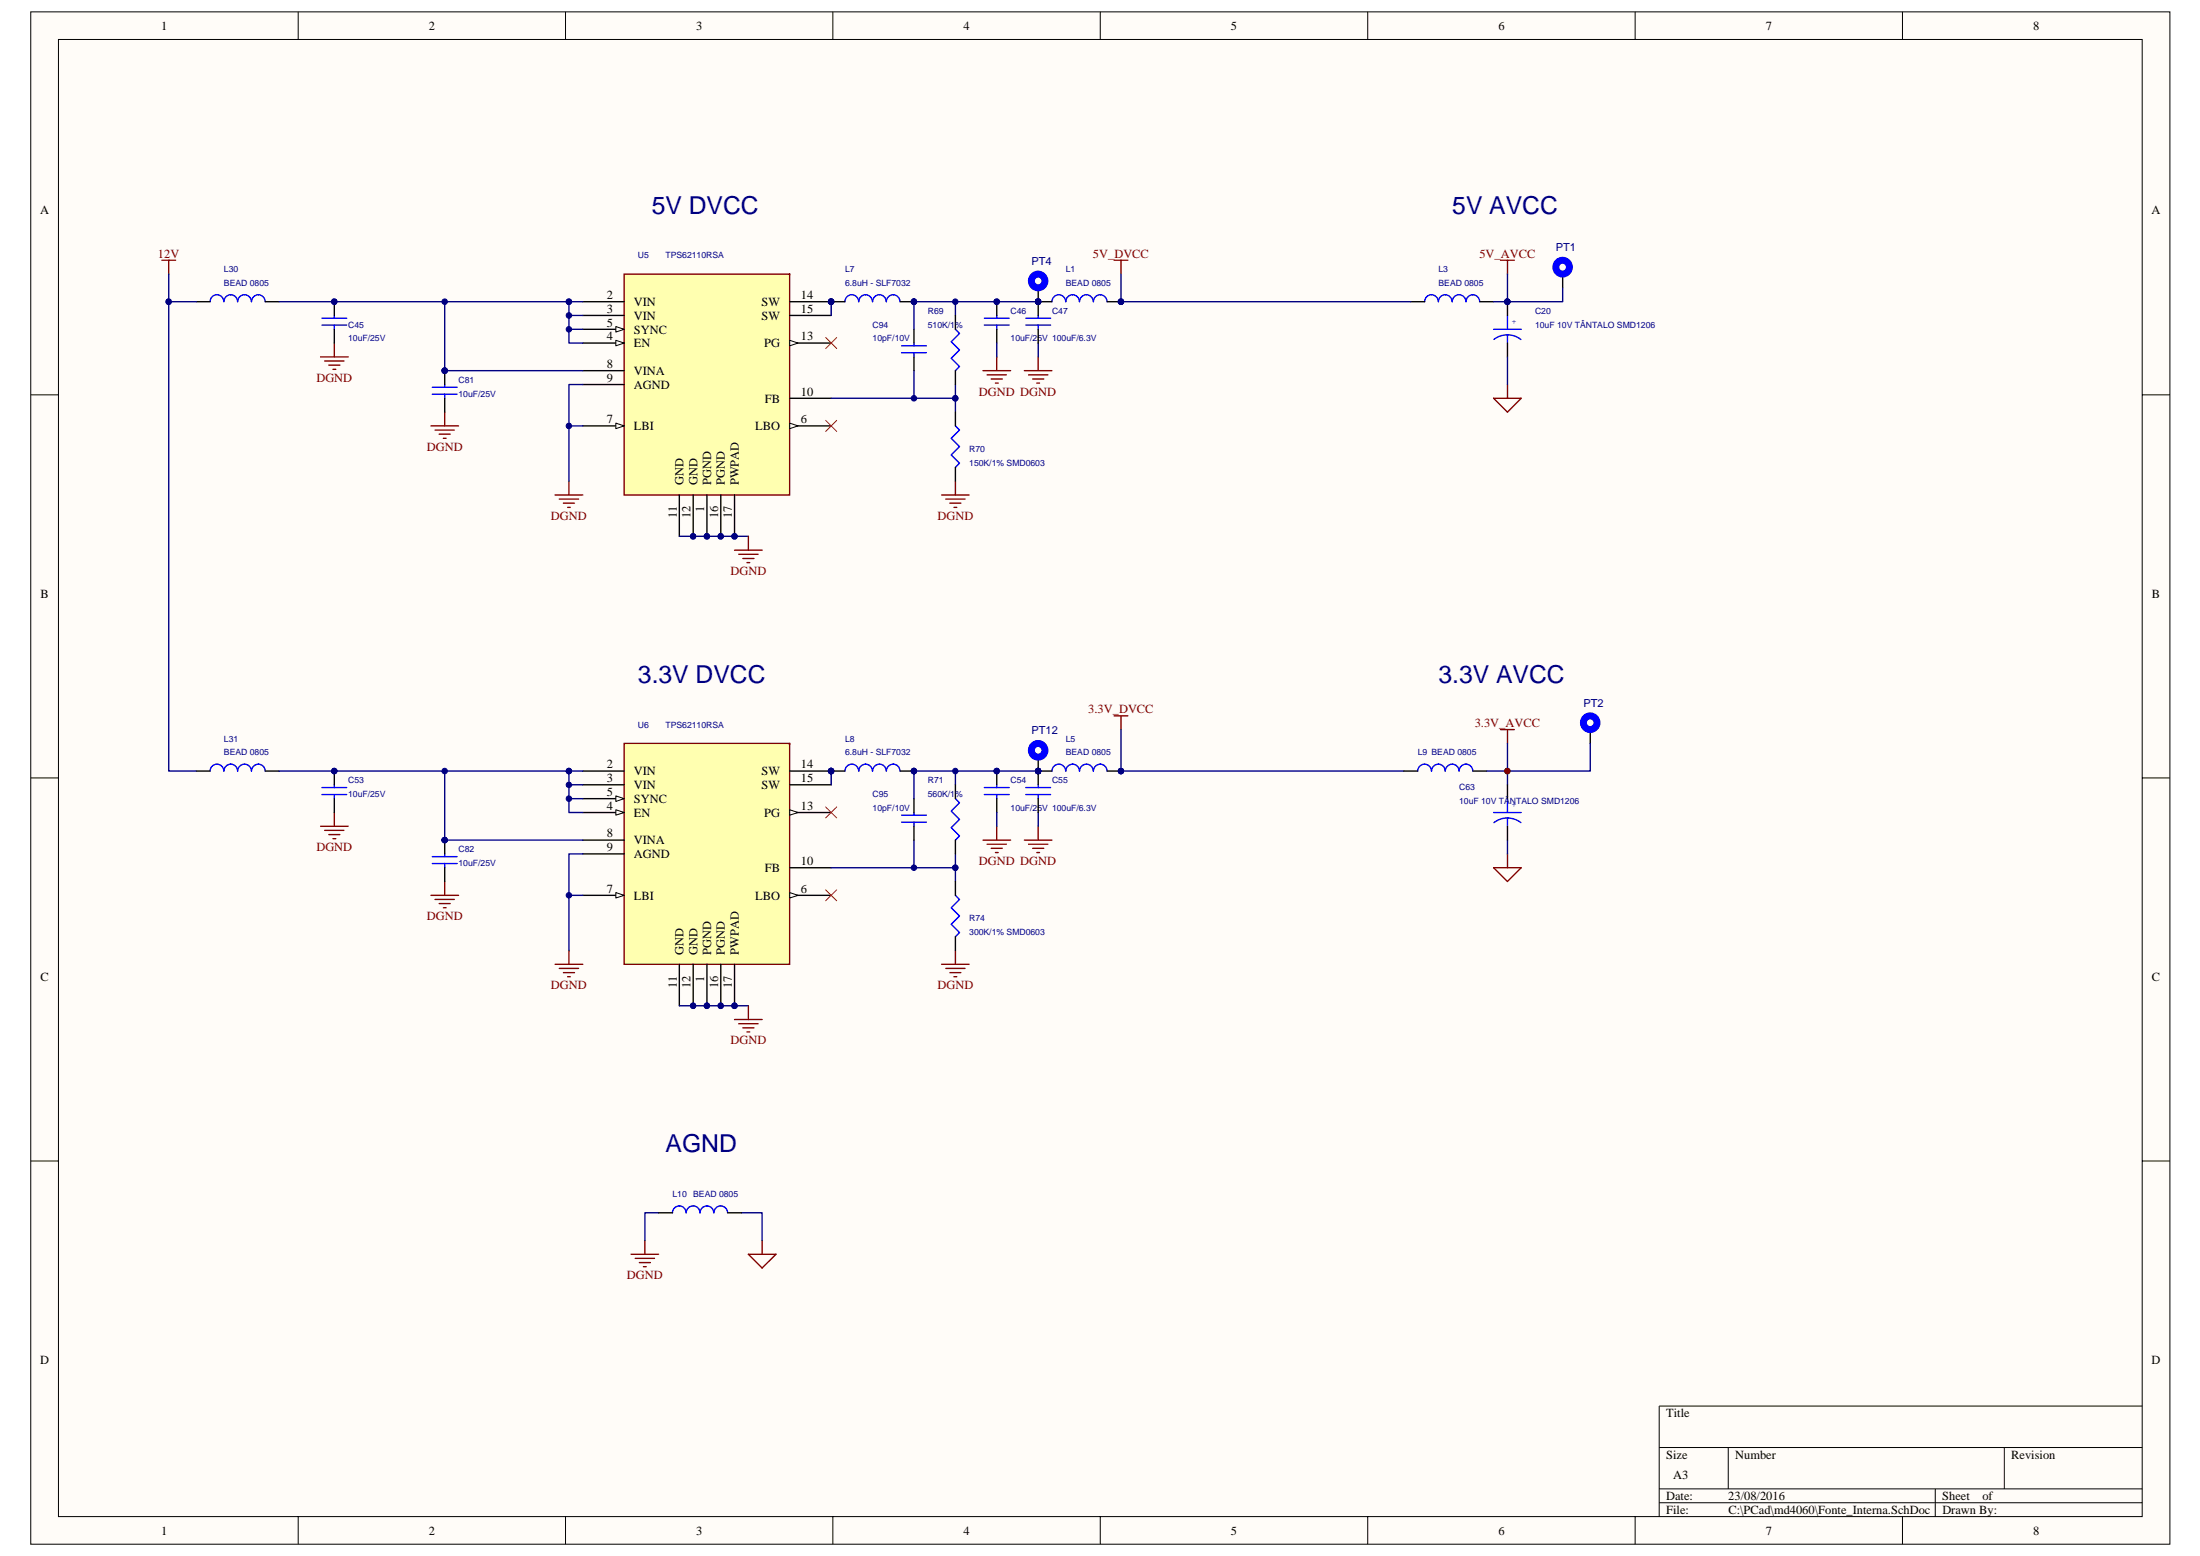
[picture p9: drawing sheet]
<svg xmlns="http://www.w3.org/2000/svg" width="420mm" height="297mm" viewBox="0 0 420 297" stroke-linecap="round" stroke-linejoin="round" font-family="sans-serif">
<path d="M5.9 2.3h408.5v292.5h-408.5z" fill="#fffcf8"/>
<path d="M5.9 2.3h408.5v292.5h-408.5z" fill="none" stroke="#000" stroke-width=".19"/>
<path d="M11.2 7.6h397.9v281.9h-397.9z" fill="#fffcf8"/>
<g fill="none" stroke="#000" stroke-width=".19">
<path d="M11.2 7.5h397.9v282h-397.9zM56.9 2.2v5.3M108 2.2v5.3M159.1 2.2v5.3M210.1 2.2v5.3M261.2 2.2v5.3M312.3 2.2v5.3M363.3 2.2v5.3M5.9 75.4h5.2M409.1 75.4h5.3M5.9 148.5h5.2M409.1 148.5h5.3"/>
<path d="M5.9 221.6h5.2M409.1 221.6h5.3M316.9 276.3h92.2M330.1 276.3v7.9M382.8 276.3v7.9M409.1 268.4h-92.2v21.1M56.9 289.5v5.3M108 289.5v5.3M159.1 289.5v5.3M210.1 289.5v5.3M261.2 289.5v5.3M312.3 289.5v5.3"/>
<path d="M316.9 284.2h92.2M316.9 286.9h92.2M363.3 289.5v5.3M369.6 284.2v5.3"/>
</g>
<g fill="#000080" stroke="#000080" stroke-width=".19">
<circle cx="287.9" cy="147.2" r=".52"/>
<circle cx="182.4" cy="57.6" r=".52"/>
</g>
<path d="M182.5 57.6v2.6" fill="none" stroke="#000080" stroke-width=".26"/>
<path d="M119.2 52.3v42.2h31.6v-42.2z" fill-rule="evenodd" fill="#ffffb0" stroke="#800000" stroke-width=".26"/>
<path d="M111.3 57.6h7.9M111.3 60.2h7.9M111.3 65.5h7.9" fill="none" stroke="#000" stroke-width=".26"/>
<path d="M117.6 65l1.6 .5-1.6 .5z" fill="#fffcf8"/>
<path d="M117.6 65l1.6 .5-1.6 .5z" fill="none" stroke="#000" stroke-width=".19"/>
<path d="M111.3 70.8h7.9M111.3 73.4h7.9M111.3 81.3h7.9" fill="none" stroke="#000" stroke-width=".26"/>
<path d="M117.6 80.8l1.6 .5-1.6 .5z" fill="#fffcf8"/>
<path d="M117.6 80.8l1.6 .5-1.6 .5z" fill="none" stroke="#000" stroke-width=".19"/>
<path d="M111.3 62.9h7.9" fill="none" stroke="#000" stroke-width=".26"/>
<path d="M117.6 62.3l1.6 .6-1.6 .5z" fill="#fffcf8"/>
<path d="M117.6 62.3l1.6 .6-1.6 .5z" fill="none" stroke="#000" stroke-width=".19"/>
<path d="M150.8 76h7.9M129.7 94.5v7.9M132.4 94.5v7.9M135 94.5v7.9M137.7 94.5v7.9M140.3 94.5v7.9M150.8 81.3h7.9" fill="none" stroke="#000" stroke-width=".26"/>
<g fill="#000080" stroke="#000080" stroke-width=".19">
<circle cx="140.3" cy="102.4" r=".52"/>
<circle cx="132.4" cy="102.4" r=".52"/>
<circle cx="135" cy="102.4" r=".52"/>
<circle cx="137.6" cy="102.4" r=".52"/>
</g>
<path d="M150.8 80.8l1.6 .5-1.6 .5z" fill="#fffcf8"/>
<path d="M150.8 80.8l1.6 .5-1.6 .5z" fill="none" stroke="#000" stroke-width=".19"/>
<path d="M150.8 65.5h7.9" fill="none" stroke="#000" stroke-width=".26"/>
<path d="M150.8 65l1.6 .5-1.6 .5z" fill="#fffcf8"/>
<path d="M150.8 65l1.6 .5-1.6 .5z" fill="none" stroke="#000" stroke-width=".19"/>
<g fill="none" stroke="#000" stroke-width=".26">
<path d="M150.8 57.6h10.6M171.9 57.6h2.7M190.4 57.6v2.6M198.3 54.9v2.7h2.6M211.4 57.6h2.7M287.9 57.6v2.6M298.4 52.3v2.6M150.8 60.2h7.9M174.6 62.9v2.6M174.6 68.1v2.7M182.5 60.2v2.7M182.5 70.8v2.6"/>
<path d="M182.5 78.7v2.6M190.4 62.9v2.6M287.9 65.5v2.6M182.5 89.2v2.6"/>
</g>
<g fill="#000080" stroke="#000080" stroke-width=".19">
<circle cx="158.7" cy="57.6" r=".52"/>
<circle cx="140.3" cy="102.4" r=".52"/>
<circle cx="132.4" cy="102.4" r=".52"/>
<circle cx="135" cy="102.4" r=".52"/>
<circle cx="137.6" cy="102.4" r=".52"/>
<circle cx="174.5" cy="76" r=".52"/>
<circle cx="182.4" cy="76" r=".52"/>
<circle cx="287.9" cy="57.6" r=".52"/>
<circle cx="198.2" cy="57.6" r=".52"/>
<circle cx="190.3" cy="57.6" r=".52"/>
<circle cx="214.1" cy="57.6" r=".52"/>
<circle cx="174.5" cy="57.6" r=".52"/>
<circle cx="182.4" cy="147.2" r=".52"/>
</g>
<g fill="none" stroke="#800000" stroke-width=".26">
<path d="M30.9 49.7h2.6M32.2 49.7v2.6M212.8 49.7h2.6M214.1 49.7v2.6M286.6 49.7h2.6M287.9 49.7v2.6M61.2 68.1h5.3M62 68.9h3.7M62.8 69.7h2.1M63.6 70.5h.5M63.8 65.5v2.6M187.7 70.8h5.3"/>
<path d="M188.5 71.6h3.7M189.3 72.3h2.1M190.1 73.1h.5M190.4 68.1v2.7M195.6 70.8h5.3M196.4 71.6h3.7M197.2 72.3h2.1M198 73.1h.5M198.3 68.1v2.7M285.3 76h5.2l-2.6 2.7zM287.9 73.4v2.6M106 94.5h5.3"/>
<path d="M106.8 95.3h3.7M107.6 96.1h2.1M108.4 96.9h.5M108.7 91.8v2.7M179.8 94.5h5.3M180.6 95.3h3.7M181.4 96.1h2.1M182.2 96.9h.5M182.5 91.8v2.7M140.3 105h5.3M141.1 105.8h3.7M141.9 106.6h2.1"/>
<path d="M142.7 107.4h.5M142.9 102.4v2.6"/>
</g>
<path d="M158.7 57.6v2.6M198.3 57.6h-23.7v5.3M287.9 52.3v5.3h10.5v-2.7M174.6 70.8v5.2M182.5 73.4v2.6h-23.8M182.5 76v2.7M287.9 68.1v5.3M129.7 102.4h13.2M182.5 147.2v2.6" fill="none" stroke="#000080" stroke-width=".26"/>
<path d="M157.7 64.4l2.1 2.1M159.8 64.4l-2.1 2.1M157.7 80.2l2.1 2.2M159.8 80.2l-2.1 2.2" fill="none" stroke="#f00" stroke-width=".19"/>
<g fill="none" stroke="#00f" stroke-width="1.3">
<circle cx="198.3" cy="53.6" r="1.31"/>
<circle cx="298.4" cy="51" r="1.32"/>
</g>
<g fill="none" stroke="#00f" stroke-width=".26">
<path d="M166.6 57.6a1.33 1.33 0 0 0-1.3-1.3 1.35 1.35 0 0 0-1.3 1.3 1.31 1.31 0 0 0-1.3-1.3 1.31 1.31 0 0 0-1.3 1.3M171.9 57.6a1.33 1.33 0 0 0-1.3-1.3 1.35 1.35 0 0 0-1.3 1.3 1.3 1.3 0 0 0-1.3-1.3 1.3 1.3 0 0 0-1.3 1.3M208.8 57.6a1.32 1.32 0 0 0-1.3-1.3 1.32 1.32 0 0 0-1.3 1.3 1.33 1.33 0 0 0-1.3-1.3 1.34 1.34 0 0 0-1.4 1.3 1.31 1.31 0 0 0-1.3-1.3 1.31 1.31 0 0 0-1.3 1.3M211.4 57.6a1.33 1.33 0 0 0-1.3-1.3 1.32 1.32 0 0 0-1.3 1.3M172.2 67.3h4.7M172.2 66h4.7M174.6 65.5v.5M174.6 67.3v.8M182.5 62.9l.7 .7-1.5 1.6 1.5 1.6-1.5 1.6 1.5 1.6-.7 .8M188 62.1h4.7M188 60.7h4.7M190.4 60.2v.5"/>
<path d="M190.4 62.1v.8M285.3 62.9h5.2M285.3 64.8l1.2-.7 1.4-.2 1.3 .2 1.3 .7M287.9 60.2v2.7M287.9 63.9v1.6M182.5 81.3l.7 .8-1.5 1.6 1.5 1.6-1.5 1.5 1.5 1.6-.7 .8"/>
</g>
<path d="M119.2 141.9v42.2h31.6v-42.2z" fill-rule="evenodd" fill="#ffffb0" stroke="#800000" stroke-width=".26"/>
<path d="M111.3 147.2h7.9M111.3 149.8h7.9M111.3 155.1h7.9" fill="none" stroke="#000" stroke-width=".26"/>
<path d="M117.6 154.6l1.6 .5-1.6 .5z" fill="#fffcf8"/>
<path d="M117.6 154.6l1.6 .5-1.6 .5z" fill="none" stroke="#000" stroke-width=".19"/>
<path d="M111.3 160.4h7.9M111.3 163h7.9M111.3 170.9h7.9" fill="none" stroke="#000" stroke-width=".26"/>
<path d="M117.6 170.4l1.6 .5-1.6 .5z" fill="#fffcf8"/>
<path d="M117.6 170.4l1.6 .5-1.6 .5z" fill="none" stroke="#000" stroke-width=".19"/>
<path d="M111.3 152.5h7.9" fill="none" stroke="#000" stroke-width=".26"/>
<path d="M117.6 151.9l1.6 .6-1.6 .5z" fill="#fffcf8"/>
<path d="M117.6 151.9l1.6 .6-1.6 .5z" fill="none" stroke="#000" stroke-width=".19"/>
<path d="M150.8 165.7h7.9M150.8 170.9h7.9M129.7 184.1v7.9M132.4 184.1v7.9M135 184.1v7.9M137.7 184.1v7.9M140.3 184.1v7.9" fill="none" stroke="#000" stroke-width=".26"/>
<g fill="#000080" stroke="#000080" stroke-width=".19">
<circle cx="140.3" cy="192" r=".52"/>
<circle cx="132.4" cy="192" r=".52"/>
<circle cx="135" cy="192" r=".52"/>
<circle cx="137.6" cy="192" r=".52"/>
</g>
<path d="M150.8 170.4l1.6 .5-1.6 .5z" fill="#fffcf8"/>
<path d="M150.8 170.4l1.6 .5-1.6 .5z" fill="none" stroke="#000" stroke-width=".19"/>
<path d="M150.8 155.1h7.9" fill="none" stroke="#000" stroke-width=".26"/>
<path d="M150.8 154.6l1.6 .5-1.6 .5z" fill="#fffcf8"/>
<path d="M150.8 154.6l1.6 .5-1.6 .5z" fill="none" stroke="#000" stroke-width=".19"/>
<g fill="none" stroke="#000" stroke-width=".26">
<path d="M37.5 57.6h2.6M50.7 57.6h2.6M63.8 57.6v2.6M198.3 57.6v2.6M269.4 57.6h2.7M282.6 57.6h2.7M63.8 62.9v2.6M84.9 70.8v2.6M84.9 76v2.7M198.3 62.9v2.6M303.7 139.3v2.6M37.5 147.2h2.6"/>
<path d="M50.7 147.2h2.6M63.8 147.2v2.6M63.8 152.5v2.6M150.8 147.2h10.6M150.8 149.8h7.9M171.9 147.2h2.7M174.6 152.5v2.6M174.6 157.7v2.7M182.5 149.8v2.7M190.4 147.2v2.6M190.4 152.5v2.6M198.3 144.5v5.3"/>
<path d="M198.3 152.5v2.6M198.3 147.2h2.6M211.4 147.2h2.7M268.1 147.2h2.7M281.3 147.2h2.6M287.9 149.8v2.7M287.9 157.7v2.7M84.9 160.4v2.6M84.9 165.7v2.6M182.5 160.4v2.6M182.5 168.3v2.6M182.5 178.8v2.7"/>
<path d="M125.8 231.5h2.6M139 231.5h2.6"/>
</g>
<g fill="#000080" stroke="#000080" stroke-width=".19">
<circle cx="158.7" cy="147.2" r=".53"/>
<circle cx="140.3" cy="192" r=".52"/>
<circle cx="132.4" cy="192" r=".52"/>
<circle cx="135" cy="192" r=".52"/>
<circle cx="137.6" cy="192" r=".52"/>
<circle cx="174.5" cy="165.6" r=".52"/>
<circle cx="182.4" cy="165.6" r=".51"/>
<circle cx="63.8" cy="147.2" r=".53"/>
<circle cx="198.2" cy="147.2" r=".52"/>
<circle cx="214.1" cy="147.2" r=".53"/>
<circle cx="174.5" cy="147.2" r=".52"/>
<circle cx="108.6" cy="57.6" r=".52"/>
<circle cx="108.6" cy="60.2" r=".53"/>
<circle cx="108.6" cy="81.3" r=".52"/>
<circle cx="108.6" cy="147.2" r=".53"/>
<circle cx="108.6" cy="149.8" r=".52"/>
<circle cx="108.6" cy="170.9" r=".52"/>
<circle cx="214.1" cy="57.6" r=".52"/>
<circle cx="287.9" cy="57.6" r=".52"/>
<circle cx="108.6" cy="62.9" r=".52"/>
<circle cx="63.8" cy="57.6" r=".52"/>
<circle cx="198.2" cy="57.6" r=".52"/>
<circle cx="190.3" cy="147.2" r=".52"/>
<circle cx="108.6" cy="152.5" r=".53"/>
<circle cx="32.2" cy="57.6" r=".52"/>
<circle cx="84.9" cy="160.4" r=".52"/>
<circle cx="84.9" cy="147.2" r=".52"/>
<circle cx="84.9" cy="70.8" r=".52"/>
<circle cx="84.9" cy="57.6" r=".52"/>
</g>
<g fill="none" stroke="#800000" stroke-width=".26">
<path d="M84.9 78.7v2.6M82.3 81.3h5.3M83.1 82.1h3.7M83.9 82.9h2.1M84.7 83.7h.5M212.8 136.7h2.6M214.1 136.7v2.6M286.6 139.3h2.6M287.9 139.3v2.6M61.2 157.7h5.3M62 158.5h3.7M62.8 159.3h2.1"/>
<path d="M63.8 155.1v2.6M190.4 157.7v2.7M198.3 157.7v2.7M63.6 160.1h.5M82.3 170.9h5.3M83.1 171.7h3.7M83.9 172.5h2.1M84.7 173.3h.5M84.9 168.3v2.6M187.7 160.4h5.3M188.5 161.2h3.7M189.3 161.9h2.1"/>
<path d="M190.1 162.8h.5M195.6 160.4h5.3M196.4 161.2h3.7M197.2 161.9h2.1M198 162.8h.5M285.3 165.7h5.2l-2.6 2.6zM287.9 163v2.7M106 184.1h5.3M106.8 184.9h3.7M107.6 185.7h2.1M108.4 186.5h.5M108.7 181.5v2.6"/>
<path d="M140.3 194.6h5.3M141.1 195.4h3.7M141.9 196.2h2.1M142.7 197h.5M142.9 192v2.6M179.8 184.1h5.3M180.6 184.9h3.7M181.4 185.7h2.1M182.2 186.5h.5M182.5 181.5v2.6M120.5 239.4h5.3M123.2 236.8v2.6"/>
<path d="M142.9 239.4h5.3l-2.6 2.7zM145.6 236.8v2.6M121.3 240.2h3.7M122.1 241h2.1M122.9 241.8h.5"/>
</g>
<g fill="none" stroke="#000080" stroke-width=".26">
<path d="M32.2 57.6v89.6h5.3M32.2 52.3v5.3h5.3M53.3 57.6h55.4v7.9h2.6M84.9 57.6v13.2h26.4M108.7 57.6h2.6M214.1 52.3v5.3h55.3M285.3 57.6h2.6M108.7 60.2h2.6M108.7 62.9h2.6M111.3 73.4h-2.6v18.4M190.4 65.5v2.6M198.3 65.5v2.6"/>
<path d="M108.7 81.3h2.6M214.1 139.3v7.9h54M53.3 147.2h55.4v7.9h2.6M84.9 147.2v13.2h26.4M108.7 152.5h2.6M108.7 147.2h2.6M108.7 149.8h2.6M158.7 147.2v2.6M190.4 155.1v2.6M198.3 155.1v2.6M198.3 147.2h-23.7v5.3M287.9 141.9v7.9"/>
<path d="M303.7 141.9v5.3h-19.8M108.7 170.9h2.6M111.3 163h-2.6v18.5M174.6 160.4v5.3M182.5 163v2.7h-23.8M182.5 165.7v2.6M287.9 160.4v2.6M129.7 192h13.2M125.8 231.5h-2.6v5.3M141.6 231.5h4v5.3"/>
</g>
<path d="M157.7 154.1l2.1 2M159.8 154.1l-2.1 2M157.7 169.9l2.1 2.1M159.8 169.9l-2.1 2.1" fill="none" stroke="#f00" stroke-width=".19"/>
<g fill="none" stroke="#00f" stroke-width=".26">
<path d="M42.7 57.6a1.31 1.31 0 0 0-1.3-1.3 1.31 1.31 0 0 0-1.3 1.3M45.4 57.6a1.33 1.33 0 0 0-1.3-1.3 1.31 1.31 0 0 0-1.3 1.3M50.6 57.6a1.33 1.33 0 0 0-1.3-1.3h.1a1.35 1.35 0 0 0-1.4 1.3 1.31 1.31 0 0 0-1.3-1.3 1.31 1.31 0 0 0-1.3 1.3M274.7 57.6a1.3 1.3 0 0 0-1.3-1.3 1.3 1.3 0 0 0-1.3 1.3M277.3 57.6a1.33 1.33 0 0 0-1.3-1.3 1.32 1.32 0 0 0-1.3 1.3M282.6 57.6a1.33 1.33 0 0 0-1.3-1.3 1.35 1.35 0 0 0-1.3 1.3 1.3 1.3 0 0 0-1.3-1.3 1.3 1.3 0 0 0-1.3 1.3M61.5 62.1h4.7M61.5 60.7h4.7M63.8 60.2v.5M63.8 62.1v.8M82.6 75.2h4.7M82.6 73.9h4.7"/>
<path d="M84.9 73.4v.5M84.9 75.2v.8M195.9 62.1h4.7M195.9 60.7h4.7M198.3 60.2v.5M198.3 62.1v.8M40.1 147.2a1.31 1.31 0 0 1 1.3-1.3 1.31 1.31 0 0 1 1.3 1.3M42.8 147.2a1.31 1.31 0 0 1 1.3-1.3 1.3 1.3 0 0 1 1.3 1.3M45.4 147.2a1.31 1.31 0 0 1 1.3-1.3 1.31 1.31 0 0 1 1.3 1.3 1.35 1.35 0 0 1 1.4-1.3h-.1a1.3 1.3 0 0 1 1.3 1.3M61.5 151.7h4.7M61.5 150.3h4.7M63.8 149.8v.5"/>
<path d="M63.8 151.7v.8M161.4 147.2a1.31 1.31 0 0 1 1.3-1.3 1.31 1.31 0 0 1 1.3 1.3 1.35 1.35 0 0 1 1.3-1.3 1.3 1.3 0 0 1 1.3 1.3M166.7 147.2a1.3 1.3 0 0 1 1.3-1.3 1.3 1.3 0 0 1 1.3 1.3 1.35 1.35 0 0 1 1.3-1.3 1.3 1.3 0 0 1 1.3 1.3M172.2 157h4.7M172.2 155.6h4.7M174.6 155.1v.5M174.6 157v.7M182.5 152.5l.7 .7-1.5 1.6 1.5 1.6-1.5 1.6 1.5 1.6-.7 .8M188 151.7h4.7M188 150.3h4.7M190.4 149.8v.5M190.4 151.7v.8"/>
<path d="M195.9 151.7h4.7M195.9 150.3h4.7M198.3 149.8v.5M198.3 151.7v.8M200.9 147.2a1.31 1.31 0 0 1 1.3-1.3 1.31 1.31 0 0 1 1.3 1.3 1.34 1.34 0 0 1 1.4-1.3 1.3 1.3 0 0 1 1.3 1.3 1.32 1.32 0 0 1 1.3-1.3 1.32 1.32 0 0 1 1.3 1.3M208.8 147.2a1.32 1.32 0 0 1 1.3-1.3 1.3 1.3 0 0 1 1.3 1.3M270.8 147.2a1.31 1.31 0 0 1 1.3-1.3 1.31 1.31 0 0 1 1.3 1.3 1.33 1.33 0 0 1 1.3-1.3 1.3 1.3 0 0 1 1.3 1.3 1.32 1.32 0 0 1 1.3-1.3 1.32 1.32 0 0 1 1.3 1.3M278.7 147.2a1.3 1.3 0 0 1 1.3-1.3 1.3 1.3 0 0 1 1.3 1.3M285.3 155.1h5.2M285.3 157l1.2-.6 1.4-.3 1.3 .3 1.3 .6M287.9 152.5v2.6M287.9 156.1v1.6"/>
<path d="M82.6 164.8h4.7M82.6 163.5h4.7M84.9 163v.5M84.9 164.8v.9M182.5 170.9l.7 .8-1.5 1.6 1.5 1.6-1.5 1.5 1.5 1.6-.7 .8M131 231.5a1.3 1.3 0 0 0-1.3-1.3h.1a1.32 1.32 0 0 0-1.4 1.3M136.3 231.5a1.3 1.3 0 0 0-1.3-1.3 1.35 1.35 0 0 0-1.3 1.3 1.31 1.31 0 0 0-1.3-1.3 1.31 1.31 0 0 0-1.3 1.3M138.9 231.5a1.3 1.3 0 0 0-1.3-1.3 1.3 1.3 0 0 0-1.3 1.3"/>
</g>
<g fill="none" stroke="#00f" stroke-width="1.3">
<circle cx="303.7" cy="138" r="1.31"/>
<circle cx="198.3" cy="143.2" r="1.31"/>
</g>
<circle cx="287.9" cy="147.2" r=".52" fill="#800000" stroke="#800000" stroke-width=".19"/>
<g font-size="4.7" fill="#000080">
<text x="124.5" y="40.8">5V DVCC</text>
<text x="277.4" y="40.8">5V AVCC</text>
<text x="121.8" y="130.4">3.3V DVCC</text>
<text x="274.7" y="130.4">3.3V AVCC</text>
<text x="127.1" y="220">AGND</text>
</g>
<g font-size="2.4">
<text x="30.8" y="5.7">1</text>
<text x="81.9" y="5.7">2</text>
<text x="133" y="5.7">3</text>
<text x="184" y="5.7">4</text>
<text x="235.1" y="5.7">5</text>
<text x="286.2" y="5.7">6</text>
<text x="337.2" y="5.7">7</text>
<text x="388.3" y="5.7">8</text>
<text x="7.7" y="40.9">A</text>
<text x="410.9" y="40.9">A</text>
<text x="115.9" y="57.1">2</text>
<text x="115.9" y="59.7">3</text>
<text x="121.1" y="58.4">VIN</text>
<text x="145.4" y="58.4">SW</text>
<text x="152.9" y="57.1">14</text>
<text x="152.9" y="59.7">15</text>
<text x="115.9" y="65">4</text>
<text x="115.9" y="62.4">5</text>
<text x="121.1" y="61">VIN</text>
<text x="121.1" y="63.7">SYNC</text>
<text x="145.4" y="61">SW</text>
<text x="152.9" y="65">13</text>
<text x="115.9" y="70.3">8</text>
<text x="121.1" y="66.3">EN</text>
<text x="121.1" y="71.6">VINA</text>
<text x="146" y="66.3">PG</text>
<text x="115.9" y="72.9">9</text>
<text x="121.1" y="74.2">AGND</text>
<text x="146.1" y="76.9">FB</text>
<text x="152.9" y="75.5">10</text>
<text x="115.9" y="80.8">7</text>
<text x="121.1" y="82.1">LBI</text>
<text x="144.2" y="82.1">LBO</text>
<text x="152.9" y="80.8">6</text>
<text x="130.6" y="92.6" transform="rotate(-90 130.6 92.6)">GND</text>
<text x="133.2" y="92.6" transform="rotate(-90 133.2 92.6)">GND</text>
<text x="135.8" y="92.6" transform="rotate(-90 135.8 92.6)">PGND</text>
<text x="138.5" y="92.6" transform="rotate(-90 138.5 92.6)">PGND</text>
<text x="141.1" y="92.6" transform="rotate(-90 141.1 92.6)">PWPAD</text>
<text x="129.2" y="99" transform="rotate(-90 129.2 99)">11</text>
<text x="131.9" y="99" transform="rotate(-90 131.9 99)">12</text>
<text x="134.5" y="97.8" transform="rotate(-90 134.5 97.8)">1</text>
<text x="137.1" y="99" transform="rotate(-90 137.1 99)">16</text>
<text x="139.8" y="99" transform="rotate(-90 139.8 99)">17</text>
<text x="7.7" y="114.1">B</text>
<text x="411" y="114.1">B</text>
<text x="115.9" y="146.7">2</text>
<text x="115.9" y="149.3">3</text>
<text x="121.1" y="148">VIN</text>
<text x="145.4" y="148">SW</text>
<text x="152.9" y="146.7">14</text>
<text x="152.9" y="149.3">15</text>
<text x="115.9" y="154.6">4</text>
<text x="115.9" y="152">5</text>
<text x="121.1" y="150.6">VIN</text>
<text x="121.1" y="155.9">EN</text>
<text x="121.1" y="153.3">SYNC</text>
<text x="145.4" y="150.6">SW</text>
<text x="146" y="155.9">PG</text>
<text x="152.9" y="154.6">13</text>
<text x="115.9" y="159.9">8</text>
<text x="121.1" y="161.2">VINA</text>
<text x="115.9" y="162.5">9</text>
<text x="121.1" y="163.8">AGND</text>
<text x="146.1" y="166.5">FB</text>
<text x="152.9" y="165.1">10</text>
<text x="115.9" y="170.4">7</text>
<text x="121.1" y="171.7">LBI</text>
<text x="144.2" y="171.7">LBO</text>
<text x="152.9" y="170.4">6</text>
<text x="130.6" y="182.2" transform="rotate(-90 130.6 182.2)">GND</text>
<text x="133.2" y="182.2" transform="rotate(-90 133.2 182.2)">GND</text>
<text x="135.8" y="182.2" transform="rotate(-90 135.8 182.2)">PGND</text>
<text x="138.5" y="182.2" transform="rotate(-90 138.5 182.2)">PGND</text>
<text x="141.1" y="182.2" transform="rotate(-90 141.1 182.2)">PWPAD</text>
<text x="7.7" y="187.2">C</text>
<text x="129.2" y="188.6" transform="rotate(-90 129.2 188.6)">11</text>
<text x="131.9" y="188.6" transform="rotate(-90 131.9 188.6)">12</text>
<text x="134.5" y="187.4" transform="rotate(-90 134.5 187.4)">1</text>
<text x="137.1" y="188.6" transform="rotate(-90 137.1 188.6)">16</text>
<text x="139.8" y="188.6" transform="rotate(-90 139.8 188.6)">17</text>
<text x="411" y="187.2">C</text>
<text x="7.7" y="260.4">D</text>
<text x="410.9" y="260.4">D</text>
<text x="318.2" y="270.6">Title</text>
<text x="318.2" y="278.5">Size</text>
<text x="331.4" y="278.5">Number</text>
<text x="384.1" y="278.5">Revision</text>
<text x="318.2" y="286.4">Date:</text>
<text x="319.5" y="282.4">A3</text>
<text x="330.1" y="286.4">23/08/2016</text>
<text x="370.9" y="286.4">Sheet</text>
<text x="378.6" y="286.4">of</text>
<text x="30.8" y="292.9">1</text>
<text x="81.9" y="292.9">2</text>
<text x="133" y="292.9">3</text>
<text x="184" y="292.9">4</text>
<text x="235.1" y="292.9">5</text>
<text x="286.2" y="292.9">6</text>
<text x="318.2" y="289">File:</text>
<text x="330.1" y="289">C:\PCad\md4060\Fonte_Interna.SchDoc</text>
<text x="337.2" y="292.9">7</text>
<text x="371" y="289">Drawn By:</text>
<text x="388.3" y="292.9">8</text>
</g>
<g font-size="2.4" fill="#800000">
<text x="30.2" y="49.2">12V</text>
<text x="208.7" y="49.2">5V_DVCC</text>
<text x="282.5" y="49.2">5V_AVCC</text>
<text x="60.4" y="72.9">DGND</text>
<text x="186.9" y="75.5">DGND DGND</text>
<text x="81.5" y="86.1">DGND</text>
<text x="105.2" y="99.3">DGND</text>
<text x="179" y="99.3">DGND</text>
<text x="139.5" y="109.8">DGND</text>
<text x="207.8" y="136.1">3.3V_DVCC</text>
<text x="281.7" y="138.8">3.3V_AVCC</text>
<text x="60.4" y="162.5">DGND</text>
<text x="186.9" y="165.1">DGND DGND</text>
<text x="81.5" y="175.7">DGND</text>
<text x="105.2" y="188.8">DGND</text>
<text x="179" y="188.8">DGND</text>
<text x="139.5" y="199.4">DGND</text>
<text x="119.7" y="244.2">DGND</text>
</g>
<g font-size="2.1" fill="#000080">
<text x="297.1" y="47.9">PT1</text>
<text x="197" y="50.6">PT4</text>
<text x="302.4" y="134.9">PT2</text>
<text x="197" y="140.2">PT12</text>
</g>
<g font-size="1.7" fill="#000080">
<text x="42.8" y="52">L30</text>
<text x="121.8" y="49.3">U5</text>
<text x="127.1" y="49.3">TPS62110RSA</text>
<text x="161.4" y="52">L7</text>
<text x="203.5" y="52">L1</text>
<text x="274.7" y="52">L3</text>
<text x="42.8" y="54.6">BEAD 0805</text>
<text x="161.4" y="54.6">6.8uH - SLF7032</text>
<text x="177.2" y="59.9">R69</text>
<text x="193" y="59.9">C46</text>
<text x="200.9" y="59.9">C47</text>
<text x="203.5" y="54.6">BEAD 0805</text>
<text x="274.7" y="54.6">BEAD 0805</text>
<text x="293.2" y="59.9">C20</text>
<text x="66.5" y="62.5">C45</text>
<text x="66.5" y="65.2">10uF/25V</text>
<text x="166.7" y="62.5">C94</text>
<text x="166.7" y="65.2">10pF/10V</text>
<text x="177.2" y="62.5">510K/1%</text>
<text x="193" y="65.2">10uF/25V 100uF/6.3V</text>
<text x="293.2" y="62.5">10uF 10V TÂNTALO SMD1206</text>
<text x="87.6" y="73.1">C81</text>
<text x="87.6" y="75.7">10uF/25V</text>
<text x="185.1" y="86.2">R70</text>
<text x="185.1" y="88.9">150K/1% SMD0603</text>
<text x="42.8" y="141.6">L31</text>
<text x="121.8" y="138.9">U6</text>
<text x="127.1" y="138.9">TPS62110RSA</text>
<text x="161.4" y="141.6">L8</text>
<text x="203.5" y="141.6">L5</text>
<text x="42.8" y="144.2">BEAD 0805</text>
<text x="66.5" y="149.5">C53</text>
<text x="161.4" y="144.2">6.8uH - SLF7032</text>
<text x="177.2" y="149.5">R71</text>
<text x="193" y="149.5">C54</text>
<text x="200.9" y="149.5">C55</text>
<text x="203.5" y="144.2">BEAD 0805</text>
<text x="270.8" y="144.2">L9 BEAD 0805</text>
<text x="66.5" y="152.1">10uF/25V</text>
<text x="166.7" y="152.1">C95</text>
<text x="166.7" y="154.7">10pF/10V</text>
<text x="177.2" y="152.1">560K/1%</text>
<text x="193" y="154.7">10uF/25V 100uF/6.3V</text>
<text x="278.7" y="150.8">C63</text>
<text x="278.7" y="153.4">10uF 10V TÂNTALO SMD1206</text>
<text x="87.6" y="162.7">C82</text>
<text x="87.6" y="165.3">10uF/25V</text>
<text x="185.1" y="175.9">R74</text>
<text x="185.1" y="178.5">300K/1% SMD0603</text>
<text x="128.4" y="228.6">L10</text>
<text x="132.4" y="228.6">BEAD 0805</text>
</g>
<g font-size="1.6" fill="#00f">
<text x="288.7" y="61.8">+</text>
<text x="288.7" y="154.1">+</text>
</g>
</svg>
